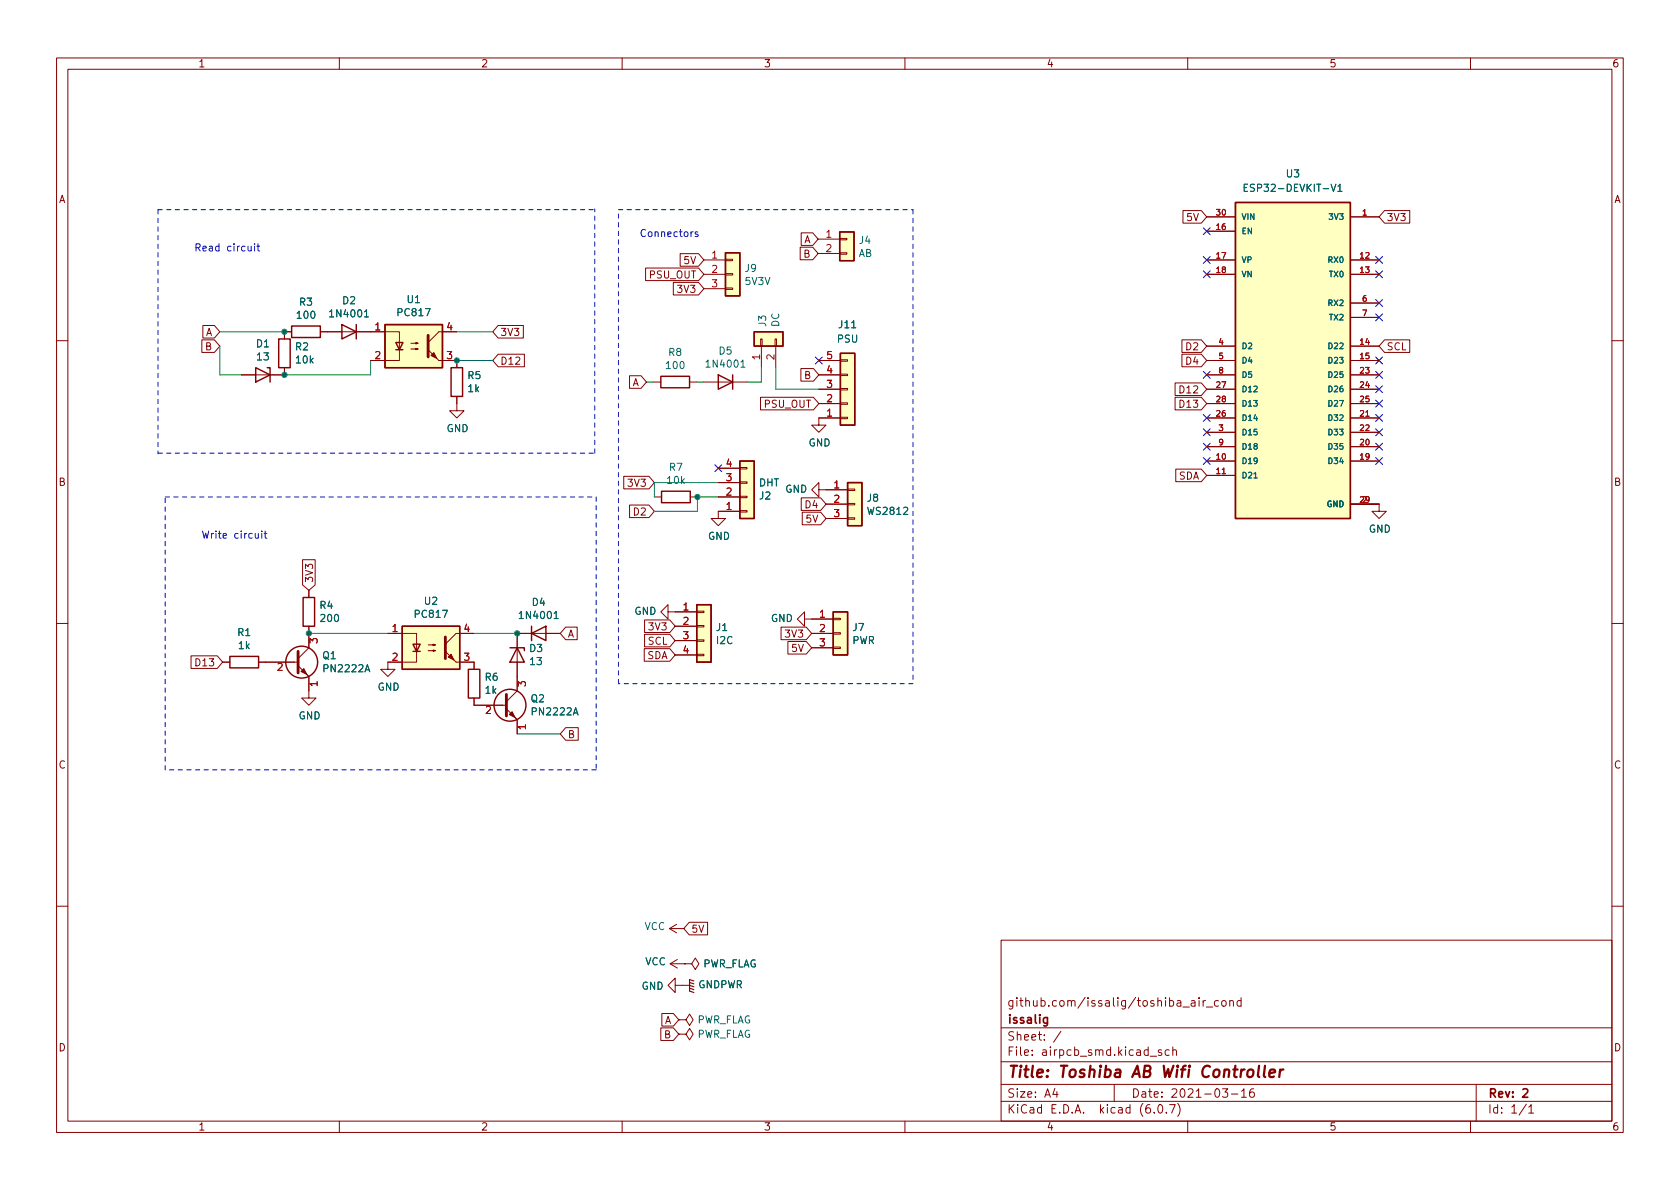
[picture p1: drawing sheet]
<svg xmlns="http://www.w3.org/2000/svg" width="297mm" height="210mm" viewBox="0 0 297 210" stroke-linecap="round" stroke-linejoin="round" font-family="sans-serif">
<g fill="none" stroke="#840000" stroke-width=".18">
<path d="M10 10.2h277v190.1h-277zM12 12.2h273v186.1h-273zM60 10.2v2M110 10.2v2M160 10.2v2M210 10.2v2M260 10.2v2M209.2 37.2h3.2l1 1.1-1 1.2h-3.2zM213.4 38.3h5M238.8 38.3h5M244.8 37.2h4.5v2.3h-4.5l-1-1.2zM35.9 57.6h2l1 1.1-1 1.1h-2z"/>
<path d="M51.6 58.7h-1.3v1.2M56.6 58.7h14v5h-5.1M80.8 58.7h-3.2l-1.9 1.9M88.1 57.6h4.4v2.2h-4.4l-1-1.1zM114.1 47.4h9.4l1 1.1-1 1.1h-9.4zM119 49.9h4.5l1 1.1-1 1.2h-4.5zM120.3 44.9h3.2l1 1.1-1 1.1h-3.2zM124.5 46h3.8M124.5 48.5h3.8M124.5 51h3.8M128.3 50.9h1.2v.3h-1.2zM128.3 48.4h1.2v.2h-1.2z"/>
<path d="M128.3 45.8h1.2v.3h-1.2zM134.5 59.9h.2v1.3h-.2zM137 59.9h.3v1.3h-.3zM141.5 43.7h2.2l1 1.1-1 1.1h-2.2zM141.7 41.2h2l1 1.1-1 1.1h-2zM144.7 42.3h3.8M144.7 44.8h3.8M148.5 44.7h1.2v.3h-1.2zM148.5 42.2h1.2v.2h-1.2zM213.4 46h5M213.4 48.5h5M213.4 40.9h5"/>
<path d="M238.8 46h5M238.8 48.5h5M238.8 53.6h5M238.8 56.1h5M10 60.2h2M35.7 60.1h2.2l1 1.1-1 1.1h-2.2zM50.3 65v1.3h-7.6M72.6 61.7h1.3l-.4 .1v-.2l.4 .1M72.6 60.7h1.3l-.4 .1v-.2l.4 .1M77.6 63.7h3.2v1.3M80.8 70.1v2.5h1.2l-1.2 1.3-1.3-1.3h1.3M88.1 62.6h4.6v2.3h-4.6l-1-1.2z"/>
<path d="M111.3 66.4h2l1 1.2-1 1.1h-2zM115.6 67.6h1.2M121.9 67.6h1.3M124.5 67.6h7.6M134.5 70.3h9.3l1 1.1-1 1.1h-9.3zM134.6 61.2v3.8M137.2 61.2v3.8M141.6 65.2h2.2l1 1.1-1 1.1h-2.2zM144.8 63.7h3.8M144.8 66.3h3.8M144.8 71.4h3.8M144.8 68.8h3.8"/>
<path d="M148.6 63.6h1.3v.3h-1.3zM148.6 66.2h1.3v.2h-1.3zM148.6 68.7h1.3v.3h-1.3zM148.6 71.2h1.3v.3h-1.3zM148.6 73.8h1.3v.2h-1.3zM148.6 73.9h-3.8v1.3h1.2l-1.2 1.2-1.3-1.2h1.3M207.8 70.3h4.6l1 1.1-1 1.1h-4.6zM207.8 67.7h4.6l1 1.1-1 1.1h-4.6zM209 60.1h3.4l1 1.1-1 1.1h-3.4zM209 62.6h3.4l1 1.1-1 1.2h-3.4zM213.4 63.7h5M213.4 66.3h5"/>
<path d="M213.4 73.9h5M213.4 71.4h5M213.4 68.8h5M213.4 61.2h5M213.4 79h5M213.4 76.4h5M238.8 63.7h5M238.8 66.3h5M238.8 73.9h5M238.8 71.4h5M238.8 68.8h5M238.8 61.2h5"/>
<path d="M238.8 79h5M238.8 76.4h5M244.8 60.1h4.5v2.2h-4.5l-1-1.1zM285 60.2h2M53.5 99h2.2v4.4l-1.1 1-1.1-1zM110.3 84.2h4.4l1 1.1-1 1.1h-4.4zM111.3 89.3h3.4l1 1.1-1 1.1h-3.4zM115.7 87.9h1.3M122 87.9h1.3M127 87.9h3.8M127 85.3h3.8M127 82.8h3.8"/>
<path d="M130.8 82.7h1.3v.2h-1.3zM130.8 85.2h1.3v.3h-1.3zM130.8 87.8h1.3v.2h-1.3zM130.8 90.3h1.3v.2h-1.3zM130.8 90.4h-3.8v1.3h1.3l-1.3 1.3-1.3-1.3h1.3M141.7 88h3.4l.9 1.1-.9 1.2h-3.4zM141.8 90.6h3.3l.9 1.1-.9 1.1h-3.3zM144.8 86.6v1.3l-1.3-1.3 1.3-1.3v1.3h5.1M146 89.1h3.9M146 91.7h3.9M149.9 91.6h1.2v.2h-1.2zM149.9 89h1.2v.3h-1.2z"/>
<path d="M149.9 86.5h1.2v.2h-1.2zM207.9 83h4.5l1 1.1-1 1.1h-4.5zM213.4 81.5h5M213.4 84.1h5M238.8 89.1h5v1.3h1.3l-1.3 1.3-1.2-1.3h1.2M238.8 81.5h5M10 110.2h2M33.8 116h4.6l1 1.1-1 1.1h-4.6zM39.4 117.1h1.2M45.7 117.1h7M52.7 117.7l1.9 1.9v3.8h1.3l-1.3 1.3-1.3-1.3h1.3M54 119l.5 .5"/>
<path d="M54.6 104.4v1.3M54.6 110.7v3.8l-1.9 2M68.6 112h5.1v5.1h-5.1v1.3h1.2l-1.2 1.2-1.3-1.2h1.3M75.7 115.1h1.3l-.4 .1v-.3l.4 .2M75.7 114h1.3l-.4 .2v-.3l.4 .1M80.6 117.1h3.2v1.3M83.8 112h-3.2l-1.9 1.9M99.1 112h-7.7v10.2l-1.9 1.9M100 110.9h2.1v2.2h-2.1l-.9-1.1zM113.9 114.7h4.5l1 1.1-1 1.1h-4.5zM114 109.6h4.4l1 1.1-1 1.1h-4.4zM114 112.2h4.4l1 1.1-1 1.1h-4.4z"/>
<path d="M118.1 108.2v1.3l-1.3-1.3 1.3-1.3v1.3h5.1M119.4 110.7h3.8M119.4 113.3h3.8M119.4 115.8h3.8M123.2 115.7h1.3v.2h-1.3zM123.2 113.2h1.3v.2h-1.3zM123.2 110.6h1.3v.3h-1.3zM123.2 108.1h1.3v.2h-1.3zM138.1 110.9h4.5l.9 1.1-.9 1.1h-4.5zM139.3 113.4h3.3l.9 1.1-.9 1.2h-3.3zM142.2 109.5v1.2l-1.2-1.2 1.2-1.3v1.3h5.1M143.5 112h3.8"/>
<path d="M143.5 114.5h3.8M147.3 114.4h1.3v.3h-1.3zM147.3 111.9h1.3v.2h-1.3zM147.3 109.3h1.3v.3h-1.3zM285 110.2h2M83.8 123.4v1.3h5.7M89.5 125.3l1.9 1.9v2.6M90.8 126.6l.5 .5M100 128.7h2.2v2.2h-2.2l-.9-1.1zM10 160.2h2M117 179.2h2.1l.9 1.1-.9 1.1h-2.1zM118.4 164.2l1.2 .8"/>
<path d="M118.4 164.2h2.5M118.5 170.4l1.3 .8M118.5 170.4h2.5M119.4 174.2v-1.2l-1.3 1.2 1.3 1.3v-1.3h2.5M119.6 163.4l-1.2 .8M119.8 169.7l-1.3 .7M121 170.4h1.3l.6-1 .7 1-.7 1-.6-1M121 170.4h.1M121.9 163.1h3.2v2.2h-3.2l-1-1.1zM177 166.3h108v32h-108zM212 176.4v.2M212 176.9v1"/>
<path d="M212.7 176.9v1M213.1 176.9l-.2 .1-.2 .2M213.3 178.1h1.1M215.4 177l-.4-.1-.3 .3v.4l.2 .3h.5M216.1 177l.4-.1 .3 .3v.4l-.3 .3h-.4l-.1-.3v-.4zM217.4 177.1l.2-.2 .4 .1 .1 .9M217.4 176.9v1M219.4 177l-.4-.1-.3 .3v.4l.2 .3h.5M219.4 176.4v1.5M285 160.2h2M60 198.3v2M110 198.3v2"/>
<path d="M116.8 181.8h2.3l.9 1.1-.9 1.1h-2.3zM120 180.3h1.3l.6-1 .7 1-.7 1.1-.6-1.1M120 180.3h.1M120 182.9h1.3l.6-1 .7 1-.7 1-.6-1M120 182.9h.1M160 198.3v2M177 194.8h108M177 191.8h108M177 187.8h108M177 181.8h108M186.5 192.5l-.4 1h1M186.9 193v1"/>
<path d="M187.6 182.4l-1.3 1.9M197 191.8v3M203.4 186.8h1.1M204.1 196.7v.1M204.9 195.4l.2-.1a.81 .81 0 0 1 .6 .7 .81 .81 0 0 1-.3 .8h-.2a.81 .81 0 0 1-.6-.6 .81 .81 0 0 1 .3-.8zM205.4 185.7l-.4-.1-.2 .2 .1 .3 .5 .1v.4h-.6M206.2 196.7v.1M206.7 185.7l-.4-.1-.3 .3v.4l.1 .3h.6M206.8 195.3h1l-.7 1.5M207.4 185.8l.2-.2 .3 .1 .1 .9M207.4 185.1v1.5M208.2 195.1a1.72 1.72 0 0 1 0 2.3"/>
<path d="M210 198.3v2M216.1 192.5h1l-.5 .6 .4 .1v.7l-.2 .1h-.4l-.3-.1M217.7 193.5h1.2M219.5 193l.4-.5v1.5M219.5 194h.9M221.6 192.5a.59 .59 0 0 0-.7 .7v.5l.2 .3h.4l.2-.1 .1-.5-.2-.2-.4-.1-.3 .3M260 198.3v2M261 191.8v6.5M269.9 195.3l-1.3 1.9M270.3 195.8l.4-.5v1.5M270.3 196.8h.9"/>
</g>
<path d="M185.2 179.9v1.2l-.3 .3h-.3M185.2 180l-.4-.1-.3 .3v.4l.1 .3h.6M269.3 192.7l.5-.2 .3 .2v.3l-.9 1h.9" fill="none" stroke="#840000" stroke-width=".3"/>
<path d="M222.6 188.5l-.2 1.7 .3 .3M223.7 188.5l-.2 1.7 .2 .3M224.5 189.8l.9-.2v-.4l-.6-.1-.3 .3v1l.2 .1 .5-.1M226.3 189.1l-.1 1.4M226.9 189.1l-.4 .1-.2 .3" fill="none" stroke="#840000" stroke-width=".4"/>
<g fill="#ffffc2" stroke="#ffffc2" stroke-width=".18">
<path d="M68.1 57.4h10.1v7.6h-10.1z"/>
<path d="M71.1 110.7h10.2v7.7h-10.2z"/>
<path d="M148.5 41h2.5v5.1h-2.5z"/>
<path d="M123.2 106.9h2.5v10.2h-2.5z"/>
<path d="M147.3 108.2h2.6v7.6h-2.6z"/>
<path d="M148.6 62.5h2.5v12.7h-2.5z"/>
<path d="M218.4 35.8h20.4v55.9h-20.4z"/>
<path d="M149.9 85.3h2.5v7.7h-2.5z"/>
<path d="M133.3 58.7h5.1v2.5h-5.1z"/>
<path d="M128.3 44.7h2.5v7.6h-2.5z"/>
<path d="M130.8 81.5h2.5v10.2h-2.5z"/>
</g>
<g fill="none" stroke="#840000" stroke-width=".25">
<path d="M218.4 35.8h20.4v55.9h-20.4zM49.3 59.9h2v5.1h-2zM51.6 57.7h5v2h-5zM60.5 57.4l2.5 1.3-2.5 1.2zM63 57.4v2.5M68.1 57.4h10.1v7.6h-10.1zM128.3 44.7h2.5v7.6h-2.5zM133.3 58.7h5.1v2.5h-5.1zM148.5 41h2.5v5.1h-2.5zM45.2 65l2.6 1.3-2.6 1.3zM47.2 65h.6v2.6M70 60.6h1.2l-.6 1.2z"/>
<path d="M70 61.8h1.2M79.8 65h2v5.1h-2zM116.8 66.5h5.1v2.1h-5.1zM127 66.3l2.5 1.3-2.5 1.2zM129.5 66.3v2.5M148.6 62.5h2.5v12.7h-2.5zM117 86.9h5v2h-5zM130.8 81.5h2.5v10.2h-2.5zM149.9 85.3h2.5v7.7h-2.5zM40.6 116.1h5.1v2h-5.1zM53.6 105.7h2v5h-2zM71.1 110.7h10.2v7.7h-10.2z"/>
<path d="M73 113.9h1.3l-.6 1.3zM73 115.2h1.3M82.8 118.4h2v5h-2zM90.2 114.5h2.5v.6M91.4 114.5l1.3 2.6h-2.5zM94 112l2.5-1.3v2.6zM94 110.7v2.6M123.2 106.9h2.5v10.2h-2.5zM147.3 108.2h2.6v7.6h-2.6z"/>
<circle cx="53.3" cy="117.1" r="2.82"/>
<circle cx="90.2" cy="124.7" r="2.82"/>
</g>
<g fill="#840000" stroke="#840000" stroke-width=".18">
<path d="M75.7 61.8l1.9 1.9z"/>
<path d="M76.7 62.4l.5 1-1-.5z"/>
<path d="M78.7 115.2l1.9 1.9z"/>
<path d="M79.2 116.2l.6-.5 .5 1z"/>
<path d="M90 126.4l.6-.5 .5 1z"/>
<path d="M53.2 118.7l.5-.5 .5 1z"/>
</g>
<path d="M75.7 59.3v3.8M52.7 115.2v3.8M78.7 112.6v3.9M89.5 122.8v3.8" fill="none" stroke="#840000" stroke-width=".51"/>
<path d="M220 33.2h.4M220.6 32.6h-.6v1.2h.6M236.6 32.9l.3-.3v1.2M236.6 33.8h.7M64.4 56h.8M131 64.9h.7M221.7 84.5h.6M98 109.4h.7" fill="none" stroke="#006464" stroke-width=".18"/>
<path d="M121.9 174.7l.8 .3M121.9 174.2l.8 .3M121.9 173.7l.8 .3M122.7 173.5l-.8-.3v2.1l.8 .2" fill="none" stroke="#840000" stroke-width=".2"/>
<g fill="none" stroke="#0000c2" stroke-width=".18">
<path d="M43.9 43.5v.8l.3 .1 .2-.1M44.4 43.5v.9M45 43.1v.1M45 43.5v.9M45.4 43.5h.5M45.6 43.1v1.1l.3 .2M123.4 41.1l-.3-.1-.2 .2 .1 .2 .4 .1v.3h-.5M45.1 94.3l.1 .8 .3 .1 .2-.1M45.7 94.3v.9M46.3 93.9v.1M46.3 94.3v.9M46.7 94.3h.5"/>
<path d="M46.9 93.9v1.1l.3 .2"/>
</g>
<path d="M27.9 37.1h77.3M27.9 37.1v43.2M109.3 37.1h52.1M161.4 37.1v83.8M27.9 80.1h77.3M29.2 87.9h76.2M105.2 80.1v-43.1M105.4 87.9v48.2M29.2 136.1v-48.2M105.4 136.1h-76.2M109.3 120.9v-83.8M161.4 120.9h-52.1" fill="none" stroke="#0000c2" stroke-width=".18" stroke-dasharray=".8 .8"/>
<g fill="none" stroke="#009600" stroke-width=".18">
<path d="M38.9 58.7h11.4M80.8 58.7h6.3M38.9 61.2v5.1h3.8M65.5 63.7v2.6h-15.2M80.8 63.7h6.3M114.3 67.6h1.3M123.2 67.6h1.3M134.6 65v2.6h-2.5M137.2 65v3.8h7.6M127 87.9h-3.7v2.5h-7.6M127 85.3h-11.3v2.6M54.6 112h14"/>
<path d="M83.8 112h7.6M91.4 129.8h7.7"/>
</g>
<g fill="none" stroke="#000084" stroke-width=".18">
<path d="M212.8 47.9l1.2 1.2M212.8 45.4l1.2 1.2M212.8 40.3l1.2 1.2M214 47.9l-1.2 1.2M214 45.4l-1.2 1.2M214 40.3l-1.2 1.2M243.2 55.5l1.2 1.2M243.2 53l1.2 1.2M243.2 45.4l1.2 1.2M243.2 47.9l1.2 1.2M244.4 55.5l-1.2 1.2M244.4 53l-1.2 1.2"/>
<path d="M244.4 45.4l-1.2 1.2M244.4 47.9l-1.2 1.2M144.2 63.1l1.2 1.3M145.4 63.1l-1.2 1.3M212.8 65.7l1.2 1.2M212.8 73.3l1.2 1.2M212.8 78.4l1.2 1.2M212.8 75.8l1.2 1.3M214 75.8l-1.2 1.3M214 78.4l-1.2 1.2M214 65.7l-1.2 1.2M214 73.3l-1.2 1.2"/>
<path d="M243.2 63.1l1.2 1.3M243.2 65.7l1.2 1.2M243.2 68.2l1.2 1.2M243.2 75.8l1.2 1.3M243.2 78.4l1.2 1.2M243.2 73.3l1.2 1.2M243.2 70.8l1.2 1.2M244.4 63.1l-1.2 1.3M244.4 65.7l-1.2 1.2M244.4 68.2l-1.2 1.2M244.4 75.8l-1.2 1.3M244.4 78.4l-1.2 1.2"/>
<path d="M244.4 73.3l-1.2 1.2M244.4 70.8l-1.2 1.2M126.4 82.2l1.2 1.2M127.6 82.2l-1.2 1.2M212.8 80.9l1.2 1.2M214 80.9l-1.2 1.2M243.2 80.9l1.2 1.2M244.4 80.9l-1.2 1.2"/>
</g>
<g fill="#009600" stroke="#009600" stroke-width=".18">
<circle cx="50.3" cy="66.3" r=".46"/>
<circle cx="50.3" cy="58.7" r=".46"/>
<circle cx="80.8" cy="63.7" r=".46"/>
<circle cx="123.3" cy="87.9" r=".46"/>
<circle cx="54.6" cy="112" r=".46"/>
<circle cx="91.4" cy="112" r=".46"/>
</g>
<text font-size="2.8" fill="#840000" x="178" y="190.6">Title: Toshiba AB Wifi Controller</text>
<g font-size="2.1" fill="#840000">
<text x="178" y="178">github.com/issalig/toshiba_air_cond</text>
<text x="178" y="184">Sheet: /</text>
<text x="178" y="181">issalig</text>
<text x="178" y="186.7">File: airpcb_smd.kicad_sch</text>
<text x="178" y="196.9">KiCad E.D.A. kicad (6.0.7)</text>
<text x="178" y="194.1">Size: A4</text>
<text x="200" y="194.1">Date: 2021-03-16</text>
<text x="263" y="194.1">Rev: 2</text>
<text x="263" y="196.9">Id: 1/1</text>
</g>
<g font-size="1.8" fill="#840000">
<text x="35" y="11.9">1</text>
<text x="85" y="11.9">2</text>
<text x="135" y="11.9">3</text>
<text x="185" y="11.9">4</text>
<text x="235" y="11.9">5</text>
<text x="285" y="11.9">6</text>
<text x="10.3" y="35.9">A</text>
<text x="285.3" y="35.9">A</text>
<text x="209.9" y="39.1">5V</text>
<text x="245.1" y="39.1">3V3</text>
<text x="121" y="46.7">5V</text>
<text x="142.1" y="43">A</text>
<text x="142.1" y="45.6">B</text>
<text x="114.8" y="49.2">PSU_OUT</text>
<text x="120" y="51.8">3V3</text>
<text x="36.3" y="59.4">A</text>
<text x="88.4" y="59.4">3V3</text>
<text x="36.3" y="61.9">B</text>
<text x="88.4" y="64.5">D12</text>
<text x="209.8" y="61.9">D2</text>
<text x="209.8" y="64.5">D4</text>
<text x="245.1" y="61.9">SCL</text>
<text x="111.8" y="68.3">A</text>
<text x="142.2" y="67">B</text>
<text x="208.8" y="69.6">D12</text>
<text x="135.2" y="72.1">PSU_OUT</text>
<text x="208.8" y="72.1">D13</text>
<text x="10.3" y="85.9">B</text>
<text x="111.3" y="86.1">3V3</text>
<text x="142.5" y="89.9">D4</text>
<text x="208.4" y="84.8">SDA</text>
<text x="285.3" y="85.9">B</text>
<text x="112.2" y="91.1">D2</text>
<text x="142.6" y="92.4">5V</text>
<text x="55.3" y="103.1" transform="rotate(-90 55.3 103.1)">3V3</text>
<text x="100.3" y="112.7">A</text>
<text x="115" y="111.5">3V3</text>
<text x="139.1" y="112.7">3V3</text>
<text x="34.9" y="117.8">D13</text>
<text x="114.4" y="116.5">SDA</text>
<text x="114.6" y="114">SCL</text>
<text x="140.1" y="115.3">5V</text>
<text x="100.3" y="130.5">B</text>
<text x="10.3" y="135.9">C</text>
<text x="285.3" y="135.9">C</text>
<text x="122.2" y="164.9">5V</text>
<text x="10.3" y="185.9">D</text>
<text x="117.5" y="183.6">B</text>
<text x="117.5" y="181.1">A</text>
<text x="285.3" y="185.9">D</text>
<text x="35" y="199.9">1</text>
<text x="85" y="199.9">2</text>
<text x="135" y="199.9">3</text>
<text x="185" y="199.9">4</text>
<text x="235" y="199.9">5</text>
<text x="285" y="199.9">6</text>
</g>
<g font-size="1.8" fill="#006464">
<text x="220.9" y="33.9">ESP32-DEVKIT-V1</text>
<text x="227.5" y="31.4">U3</text>
<text x="151.7" y="45.4">AB</text>
<text x="151.9" y="43.1">J4</text>
<text x="60.6" y="53.8">D2</text>
<text x="72" y="53.6">U1</text>
<text x="131.8" y="48.1">J9</text>
<text x="131.8" y="50.4">5V3V</text>
<text x="52.6" y="56.4">100</text>
<text x="53" y="54">R3</text>
<text x="58.6" y="56.1">1N4001</text>
<text x="70.4" y="55.9">PC817</text>
<text x="135.5" y="57.7" transform="rotate(-90 135.5 57.7)">J3</text>
<text x="137.8" y="57.8" transform="rotate(-90 137.8 57.8)">DC</text>
<text x="148.4" y="58">J11</text>
<text x="45.4" y="61.4">D1</text>
<text x="45.5" y="63.7">13</text>
<text x="52.3" y="61.9">R2</text>
<text x="52.4" y="64.3">10k</text>
<text x="117.9" y="65.2">100</text>
<text x="118.2" y="62.9">R8</text>
<text x="125.2" y="65">1N4001</text>
<text x="127.1" y="62.7">D5</text>
<text x="148" y="60.6">PSU</text>
<text x="82.7" y="67">R5</text>
<text x="82.8" y="69.3">1k</text>
<text x="78.9" y="76.4">GND</text>
<text x="118.4" y="83.3">R7</text>
<text x="142.9" y="78.9">GND</text>
<text x="118" y="85.6">10k</text>
<text x="134.2" y="86">DHT</text>
<text x="134.3" y="88.3">J2</text>
<text x="138.8" y="87.1">GND</text>
<text x="153.3" y="88.7">J8</text>
<text x="125.2" y="95.4">GND</text>
<text x="153.6" y="91">WS2812</text>
<text x="242" y="94.2">GND</text>
<text x="56.6" y="107.7">R4</text>
<text x="75.1" y="106.9">U2</text>
<text x="94.1" y="107.1">D4</text>
<text x="42" y="112.5">R1</text>
<text x="56.8" y="110">200</text>
<text x="73.5" y="109.2">PC817</text>
<text x="92.2" y="109.4">1N4001</text>
<text x="112.1" y="108.7">GND</text>
<text x="126.7" y="111.6">J1</text>
<text x="126.7" y="113.9">I2C</text>
<text x="136.3" y="110">GND</text>
<text x="150.6" y="113.9">PWR</text>
<text x="150.8" y="111.6">J7</text>
<text x="42.2" y="114.8">1k</text>
<text x="57.1" y="116.6">Q1</text>
<text x="57.4" y="118.9">PN2222A</text>
<text x="93.7" y="115.3">D3</text>
<text x="93.8" y="117.6">13</text>
<text x="66.7" y="122.1">GND</text>
<text x="85.8" y="120.4">R6</text>
<text x="85.8" y="122.7">1k</text>
<text x="93.9" y="124.2">Q2</text>
<text x="52.8" y="127.2">GND</text>
<text x="94.2" y="126.5">PN2222A</text>
<text x="113.9" y="164.5">VCC</text>
<text x="114" y="170.7">VCC</text>
<text x="124.1" y="171.1">PWR_FLAG</text>
<text x="113.4" y="175">GND</text>
<text x="123.4" y="174.7">GNDPWR</text>
<text x="123.1" y="181">PWR_FLAG</text>
<text x="123.1" y="183.5">PWR_FLAG</text>
</g>
<g font-size="1.8" fill="#0000c2">
<text x="113" y="41.9">Connectors</text>
<text x="34.3" y="44.4">Read circuit</text>
<text x="35.6" y="95.2">Write circuit</text>
</g>
<g font-size="1.8" fill="#a90000">
<text x="125.9" y="45.7">1</text>
<text x="146.1" y="42">1</text>
<text x="146.1" y="44.6">2</text>
<text x="125.9" y="48.3">2</text>
<text x="125.9" y="50.8">3</text>
<text x="66.3" y="58.4">1</text>
<text x="79" y="58.4">4</text>
<text x="66.3" y="63.5">2</text>
<text x="79" y="63.5">3</text>
<text x="134.4" y="63.6" transform="rotate(-90 134.4 63.6)">1</text>
<text x="136.9" y="63.6" transform="rotate(-90 136.9 63.6)">2</text>
<text x="146.2" y="63.5">5</text>
<text x="146.2" y="71.1">2</text>
<text x="146.2" y="68.6">3</text>
<text x="146.2" y="66">4</text>
<text x="146.2" y="73.7">1</text>
<text x="128.4" y="82.5">4</text>
<text x="128.4" y="87.6">2</text>
<text x="128.4" y="85.1">3</text>
<text x="147.5" y="86.4">1</text>
<text x="147.5" y="88.9">2</text>
<text x="128.4" y="90.2">1</text>
<text x="147.5" y="91.4">3</text>
<text x="120.8" y="107.9">1</text>
<text x="56.1" y="113.8" transform="rotate(-90 56.1 113.8)">3</text>
<text x="69.4" y="111.8">1</text>
<text x="82.1" y="111.8">4</text>
<text x="120.8" y="110.5">2</text>
<text x="120.8" y="113">3</text>
<text x="144.9" y="109.2">1</text>
<text x="144.9" y="111.8">2</text>
<text x="49" y="118.6">2</text>
<text x="69.4" y="116.8">2</text>
<text x="82.1" y="116.8">3</text>
<text x="120.8" y="115.6">4</text>
<text x="144.9" y="114.3">3</text>
<text x="56.1" y="121.4" transform="rotate(-90 56.1 121.4)">1</text>
<text x="93" y="121.4" transform="rotate(-90 93 121.4)">3</text>
<text x="85.9" y="126.2">2</text>
<text x="93" y="129" transform="rotate(-90 93 129)">1</text>
</g>
<g font-size="1.4" fill="#a90000">
<text x="215.1" y="40.6">16</text>
<text x="215.1" y="38.1">30</text>
<text x="240.9" y="38.1">1</text>
<text x="215.1" y="45.7">17</text>
<text x="240.5" y="45.7">12</text>
<text x="215.1" y="48.3">18</text>
<text x="240.5" y="48.3">13</text>
<text x="240.9" y="53.3">6</text>
<text x="240.9" y="55.9">7</text>
<text x="215.5" y="61">4</text>
<text x="215.5" y="63.5">5</text>
<text x="240.5" y="61">14</text>
<text x="240.5" y="63.5">15</text>
<text x="215.1" y="68.6">27</text>
<text x="215.1" y="71.1">28</text>
<text x="215.5" y="66">8</text>
<text x="240.5" y="66">23</text>
<text x="240.5" y="68.6">24</text>
<text x="240.5" y="71.1">25</text>
<text x="215.1" y="73.7">26</text>
<text x="215.5" y="76.2">3</text>
<text x="240.5" y="73.7">21</text>
<text x="240.5" y="76.2">22</text>
<text x="215.1" y="81.3">10</text>
<text x="215.1" y="83.8">11</text>
<text x="215.5" y="78.7">9</text>
<text x="240.5" y="81.3">19</text>
<text x="240.5" y="78.7">20</text>
<text x="240.9" y="88.9">2</text>
</g>
<g font-size="1.4" fill="#006464">
<text x="219.5" y="41.4">EN</text>
<text x="219.5" y="38.9">VIN</text>
<text x="235.2" y="38.9">3V3</text>
<text x="219.5" y="46.5">VP</text>
<text x="235" y="46.5">RX0</text>
<text x="219.5" y="49">VN</text>
<text x="235.1" y="49">TX0</text>
<text x="235" y="54.1">RX2</text>
<text x="235.1" y="56.6">TX2</text>
<text x="219.5" y="61.7">D2</text>
<text x="219.5" y="64.3">D4</text>
<text x="235.1" y="61.7">D22</text>
<text x="235.1" y="64.3">D23</text>
<text x="219.5" y="69.3">D12</text>
<text x="219.5" y="71.9">D13</text>
<text x="219.5" y="66.8">D5</text>
<text x="235.1" y="66.8">D25</text>
<text x="235.1" y="69.3">D26</text>
<text x="235.1" y="71.9">D27</text>
<text x="219.5" y="74.4">D14</text>
<text x="219.5" y="77">D15</text>
<text x="235.1" y="74.4">D32</text>
<text x="235.1" y="77">D33</text>
<text x="219.5" y="82">D19</text>
<text x="219.5" y="79.5">D18</text>
<text x="235.1" y="82">D34</text>
<text x="235.1" y="79.5">D35</text>
<text x="219.5" y="84.6">D21</text>
<text x="234.6" y="89.7">GND</text>
</g>
</svg>
